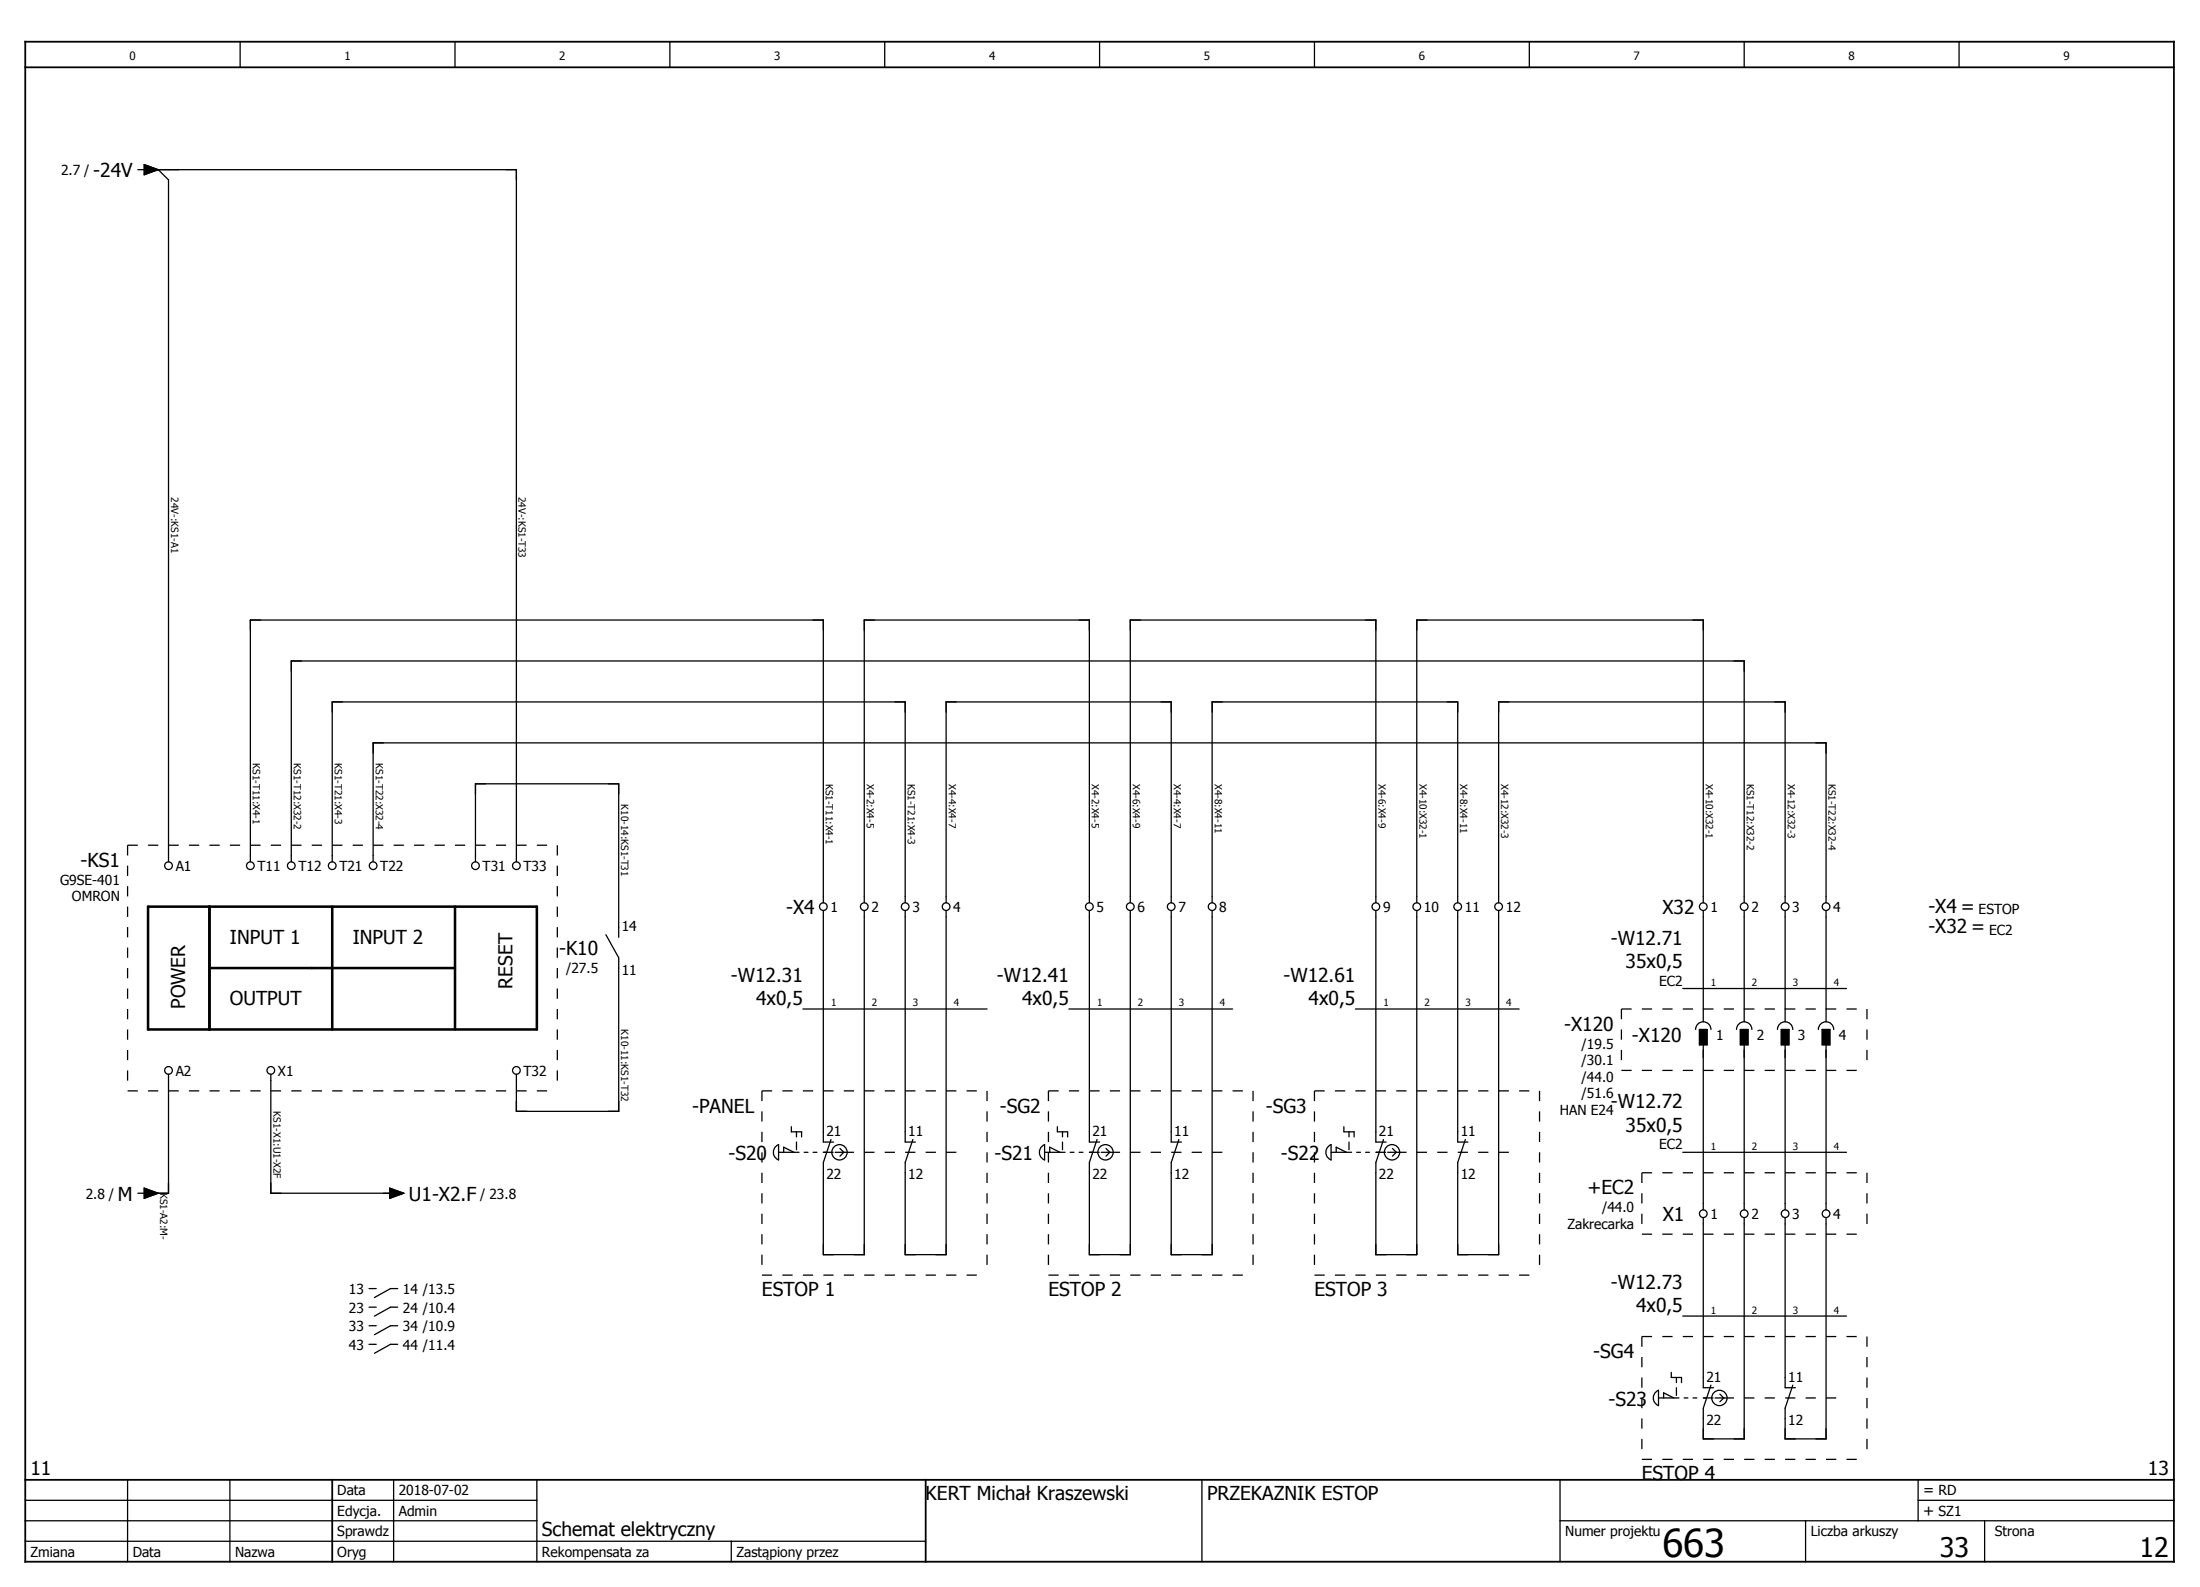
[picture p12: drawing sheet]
<svg xmlns="http://www.w3.org/2000/svg" width="430mm" height="310mm" viewBox="0 0 430 310" stroke-linecap="round" stroke-linejoin="round" font-family="sans-serif">
<g fill="none" stroke="#000" stroke-width=".25">
<path d="M46.9 8.2v5M88.9 8.2v5M130.9 8.2v5M172.9 8.2v5M214.9 8.2v5M256.9 8.2v5M298.9 8.2v5M340.9 8.2v5M382.9 8.2v5M26.9 33.2h1.3M28.2 32.2l2.7 1-2.7 1zM28.9 33.2h72v135.2"/>
<path d="M30.9 33.2l2 2v133.2M48.9 168.4v-47.2h112v55.2M56.9 168.4v-39.2h284v47.2M64.9 168.4v-31.2h112v39.2M72.9 168.4v-23.2h284v31.2M92.9 168.4v-15.2h28v30M160.9 177.9v45.3h2M168.9 176.4v-55.2h44v55.2M168.9 177.9v67.3h-8v-18l1.5-4.5M176.9 177.9v45.3h2M184.9 176.4v-39.2h44v39.2M184.9 177.9v67.3h-8v-18l1.5-4.5"/>
<path d="M212.9 177.9v45.3h2M220.9 176.4v-55.2h48v55.2M220.9 177.9v67.3h-8v-16M228.9 177.9v45.3h2M236.9 176.4v-39.2h48v39.2M236.9 177.9v67.3h-8v-18l1.5-4.5M268.9 177.9v45.3h2M276.9 176.4v-55.2h56v55.2M276.9 177.9v67.3h-8v-18l1.5-4.5M284.9 177.9v45.3h2M292.9 176.4v-39.2h56v39.2M292.9 177.9v67.3h-8v-18l1.5-4.5"/>
<path d="M332.9 177.9v21.8M340.9 177.9v21.8M348.9 177.9v21.8M356.9 177.9v21.8M118.4 182.7l2.5 4.5v30h-20v-7.3M156.9 197.2h36M208.9 197.2h32M264.9 197.2h32M328.9 193.2h32M32.9 209.9v23.3h-4M52.9 209.9v23.3h24M331.4 201.2a1.5 1.5 0 0 1 1.5-1.5 1.5 1.5 0 0 1 1.5 1.5"/>
<path d="M332.2 201.2h1.5v3h-1.5zM332.9 204.2v32.2M339.4 201.2a1.5 1.5 0 0 1 1.5-1.5 1.5 1.5 0 0 1 1.5 1.5M340.2 201.2h1.5v3h-1.5zM340.9 204.2v32.2M347.4 201.2a1.5 1.5 0 0 1 1.5-1.5 1.5 1.5 0 0 1 1.5 1.5M348.2 201.2h1.5v3h-1.5zM348.9 204.2v32.2M355.4 201.2a1.5 1.5 0 0 1 1.5-1.5 1.5 1.5 0 0 1 1.5 1.5M356.2 201.2h1.5v3h-1.5zM356.9 204.2v32.2M26.9 233.2h1.3"/>
<path d="M28.2 232.2l2.7 1-2.7 1zM76.2 232.2l2.7 1-2.7 1zM151.5 224.2l.7-.5v3a1.61 1.61 0 0 1-.7-2.5zM152.2 225.2h4M153.2 225.2v-1l2 1M154.7 220.2v1h2v1M155.7 221.2v1M155.7 223.2v1.5M157.2 225.2h.7M158.9 225.2h.8M160.9 225.2h.7M163.3 225.2h1.6"/>
<path d="M164.2 224.4l.7 .8M164.9 225.2l-.7 .7M203.5 224.2l.7-.5v3a1.61 1.61 0 0 1-.7-2.5zM204.2 225.2h4M205.2 225.2v-1l2 1M206.7 220.2v1h2v1M207.7 221.2v1M207.7 223.2v1.5M209.2 225.2h.7M210.9 225.2h.8M212.9 225.2h.7M212.9 227.2v2"/>
<path d="M214.4 222.7l-1.5 4.5M215.3 225.2h1.6M216.2 224.4l.7 .8M216.9 225.2l-.7 .7M259.5 224.2l.7-.5v3a1.61 1.61 0 0 1-.7-2.5zM260.2 225.2h4M261.2 225.2v-1l2 1M262.7 220.2v1h2v1M263.7 221.2v1M263.7 223.2v1.5M265.2 225.2h.7M266.9 225.2h.8"/>
<path d="M268.9 225.2h.7M271.3 225.2h1.6M272.2 224.4l.7 .8M272.9 225.2l-.7 .7M328.9 225.2h32M332.9 237.9v33.3h2M340.9 237.9v43.3h-8v-6l1.5-4.5M348.9 237.9v33.3h2M356.9 237.9v43.3h-8v-4M72.1 251.8h1.4M72.1 255.4h1.4M72.1 259h1.4"/>
<path d="M77.7 251.8h-1.4l-3.1 1.7M77.7 255.4h-1.4l-3.1 1.8M77.7 259h-1.4l-3.1 1.8M328.9 257.2h32M72.1 262.7h1.4M77.7 262.7h-1.4l-3.1 1.7M323.5 272.2l.7-.5v3a1.61 1.61 0 0 1-.7-2.5zM324.2 273.2h4M325.2 273.2v-1l2 1M326.7 268.2v1h2v1M327.7 269.2v1M327.7 271.2v1.5"/>
<path d="M329.2 273.2h.7M330.9 273.2h.8M332.9 273.2h.7M335.3 273.2h1.6M336.2 272.4l.7 .8M336.9 273.2l-.7 .7M348.9 275.2v2M350.4 270.7l-1.5 4.5M4.9 297.2h100M4.9 293.2h100M24.9 289.2v16M44.9 289.2v16"/>
<path d="M76.9 289.2v16M104.9 289.2v16M234.9 289.2v16M304.9 297.2h120M304.9 289.2v16M352.9 297.2v8M374.9 293.2h50M374.9 289.2v8M387.9 297.2v8M4.9 301.2h176M142.9 301.2v4"/>
<circle cx="32.9" cy="169.2" r=".75"/>
<circle cx="48.9" cy="169.2" r=".75"/>
<circle cx="56.9" cy="169.2" r=".75"/>
<circle cx="64.9" cy="169.2" r=".75"/>
<circle cx="72.9" cy="169.2" r=".75"/>
<circle cx="92.9" cy="169.2" r=".75"/>
<circle cx="100.9" cy="169.2" r=".75"/>
<circle cx="160.9" cy="177.2" r=".75"/>
<circle cx="168.9" cy="177.2" r=".75"/>
<circle cx="176.9" cy="177.2" r=".75"/>
<circle cx="184.9" cy="177.2" r=".75"/>
<circle cx="212.9" cy="177.2" r=".75"/>
<circle cx="220.9" cy="177.2" r=".75"/>
<circle cx="228.9" cy="177.2" r=".75"/>
<circle cx="236.9" cy="177.2" r=".75"/>
<circle cx="268.9" cy="177.2" r=".75"/>
<circle cx="276.9" cy="177.2" r=".75"/>
<circle cx="284.9" cy="177.2" r=".75"/>
<circle cx="292.9" cy="177.2" r=".75"/>
<circle cx="332.9" cy="177.2" r=".75"/>
<circle cx="340.9" cy="177.2" r=".75"/>
<circle cx="348.9" cy="177.2" r=".75"/>
<circle cx="356.9" cy="177.2" r=".75"/>
<circle cx="32.9" cy="209.2" r=".75"/>
<circle cx="52.9" cy="209.2" r=".75"/>
<circle cx="100.9" cy="209.2" r=".75"/>
<circle cx="164.1" cy="225.2" r="1.5"/>
<circle cx="216.1" cy="225.2" r="1.5"/>
<circle cx="272.1" cy="225.2" r="1.5"/>
<circle cx="332.9" cy="237.2" r=".75"/>
<circle cx="340.9" cy="237.2" r=".75"/>
<circle cx="348.9" cy="237.2" r=".75"/>
<circle cx="356.9" cy="237.2" r=".75"/>
<circle cx="336.1" cy="273.2" r="1.5"/>
</g>
<path d="M4.9 13.2h420M4.9 8.2h420v297h-420zM4.9 289.2h420M64.9 289.2v16M180.9 289.2v16" fill="none" stroke="#000" stroke-width=".35"/>
<g fill="none" stroke="#000" stroke-width=".25" stroke-dasharray="2 2" stroke-linecap="butt">
<path d="M24.9 165.2h84M24.9 165.2v48M108.9 165.2v48M316.9 197.2h48M316.9 197.2v12M364.9 197.2v12M24.9 213.2h84M148.9 213.2h44M148.9 213.2v36M192.9 213.2v36M204.9 213.2h40M204.9 213.2v36"/>
<path d="M244.9 213.2v36M256.9 213.2h44M256.9 213.2v36M300.9 213.2v36M316.9 209.2h48M160.9 225.2h28M212.9 225.2h28M268.9 225.2h28M320.9 229.2h44M320.9 229.2v12M364.9 229.2v12M148.9 249.2h44"/>
<path d="M204.9 249.2h40M256.9 249.2h44M320.9 241.2h44M320.9 261.2h44M320.9 261.2v24M332.9 273.2h28M364.9 261.2v24M320.9 285.2h44"/>
</g>
<path d="M28.9 177.2h76v24h-76zM40.9 177.2v24M64.9 177.2v24M88.9 177.2v24M40.9 189.2h48" fill="none" stroke="#000" stroke-width=".5"/>
<path d="M28.2 32.2l2.7 1-2.7 1zM332.2 201.2h1.5v3h-1.5zM340.2 201.2h1.5v3h-1.5zM348.2 201.2h1.5v3h-1.5zM356.2 201.2h1.5v3h-1.5zM28.2 232.2l2.7 1-2.7 1zM76.2 232.2l2.7 1-2.7 1z" fill="#000" stroke="#000" stroke-width=".2"/>
<text font-size="7.5" x="324.9" y="304.2">663</text>
<g font-size="5.3">
<text x="379.2" y="304.2">33</text>
<text x="418.2" y="304.2">12</text>
</g>
<g font-size="3.7">
<text x="18.2" y="34.6">-24V</text>
<text x="15.7" y="169.4">-KS1</text>
<text x="153.7" y="178.6">-X4</text>
<text x="325" y="178.6">X32</text>
<text x="376.9" y="178.4">-X4 =</text>
<text x="44.9" y="184.4">INPUT 1</text>
<text x="68.9" y="184.4">INPUT 2</text>
<text x="314.9" y="184.6">-W12.71</text>
<text x="376.9" y="182.4">-X32 =</text>
<text x="109.3" y="186.6">-K10</text>
<text x="142.9" y="191.9">-W12.31</text>
<text x="194.9" y="191.9">-W12.41</text>
<text x="250.9" y="191.9">-W12.61</text>
<text x="317.8" y="189.1">35x0,5</text>
<text x="36.2" y="197.2" transform="rotate(-90 36.2 197.2)">POWER</text>
<text x="44.9" y="196.4">OUTPUT</text>
<text x="100.2" y="193.2" transform="rotate(-90 100.2 193.2)">RESET</text>
<text x="147.8" y="196.4">4x0,5</text>
<text x="199.8" y="196.4">4x0,5</text>
<text x="255.8" y="196.4">4x0,5</text>
<text x="305.8" y="201.4">-X120</text>
<text x="319" y="203.6">-X120</text>
<text x="135.3" y="217.4">-PANEL</text>
<text x="195.4" y="217.4">-SG2</text>
<text x="247.4" y="217.4">-SG3</text>
<text x="314.9" y="216.6">-W12.72</text>
<text x="317.8" y="221.1">35x0,5</text>
<text x="142.4" y="226.6">-S20</text>
<text x="194.4" y="226.6">-S21</text>
<text x="250.4" y="226.6">-S22</text>
<text x="310.3" y="233.4">+EC2</text>
<text x="23" y="234.6">M</text>
<text x="79.9" y="234.6">U1-X2.F</text>
<text x="325" y="238.6">X1</text>
<text x="314.9" y="251.9">-W12.73</text>
<text x="148.9" y="253.2">ESTOP 1</text>
<text x="204.9" y="253.2">ESTOP 2</text>
<text x="256.9" y="253.2">ESTOP 3</text>
<text x="319.8" y="256.4">4x0,5</text>
<text x="311.4" y="265.4">-SG4</text>
<text x="314.4" y="274.6">-S23</text>
<text x="5.9" y="288.2">11</text>
<text x="180.9" y="293.2">KERT Michał Kraszewski</text>
<text x="235.9" y="293.2">PRZEKAZNIK ESTOP</text>
<text x="320.9" y="289.2">ESTOP 4</text>
<text x="419.8" y="288.2">13</text>
<text x="105.9" y="300.2">Schemat elektryczny</text>
</g>
<g font-size="3">
<text x="375.9" y="292.2">= RD</text>
<text x="375.9" y="296.2">+ SZ1</text>
</g>
<g font-size="2.7">
<text x="11.9" y="34.2">2.7 /</text>
<text x="11.7" y="172.9">G9SE-401</text>
<text x="34.3" y="170.2">A1</text>
<text x="50.3" y="170.2">T11</text>
<text x="58.3" y="170.2">T12</text>
<text x="66.3" y="170.2">T21</text>
<text x="74.3" y="170.2">T22</text>
<text x="94.3" y="170.2">T31</text>
<text x="102.3" y="170.2">T33</text>
<text x="14.1" y="176.1">OMRON</text>
<text x="162.3" y="178.2">1</text>
<text x="170.3" y="178.2">2</text>
<text x="178.3" y="178.2">3</text>
<text x="186.3" y="178.2">4</text>
<text x="214.3" y="178.2">5</text>
<text x="222.3" y="178.2">6</text>
<text x="230.3" y="178.2">7</text>
<text x="238.3" y="178.2">8</text>
<text x="270.3" y="178.2">9</text>
<text x="278.3" y="178.2">10</text>
<text x="286.3" y="178.2">11</text>
<text x="294.3" y="178.2">12</text>
<text x="334.3" y="178.2">1</text>
<text x="342.3" y="178.2">2</text>
<text x="350.3" y="178.2">3</text>
<text x="358.3" y="178.2">4</text>
<text x="386.8" y="178.6">ESTOP</text>
<text x="121.5" y="182">14</text>
<text x="388.8" y="182.6">EC2</text>
<text x="110.7" y="190.1">/27.5</text>
<text x="121.5" y="190.4">11</text>
<text x="324.3" y="192.6">EC2</text>
<text x="335.4" y="203.2">1</text>
<text x="343.4" y="203.2">2</text>
<text x="351.4" y="203.2">3</text>
<text x="359.4" y="203.2">4</text>
<text x="309.2" y="204.9">/19.5</text>
<text x="309.2" y="208.1">/30.1</text>
<text x="34.3" y="210.2">A2</text>
<text x="54.3" y="210.2">X1</text>
<text x="102.3" y="210.2">T32</text>
<text x="309.2" y="211.4">/44.0</text>
<text x="309.2" y="214.6">/51.6</text>
<text x="161.5" y="222">21</text>
<text x="177.5" y="222">11</text>
<text x="213.5" y="222">21</text>
<text x="229.5" y="222">11</text>
<text x="269.5" y="222">21</text>
<text x="285.5" y="222">11</text>
<text x="304.9" y="217.9">HAN E24</text>
<text x="324.3" y="224.6">EC2</text>
<text x="161.5" y="230.4">22</text>
<text x="177.5" y="230.4">12</text>
<text x="213.5" y="230.4">22</text>
<text x="229.5" y="230.4">12</text>
<text x="269.5" y="230.4">22</text>
<text x="285.5" y="230.4">12</text>
<text x="16.8" y="234.2">2.8 /</text>
<text x="93.9" y="234.2">/ 23.8</text>
<text x="313.2" y="236.9">/44.0</text>
<text x="334.3" y="238.2">1</text>
<text x="342.3" y="238.2">2</text>
<text x="350.3" y="238.2">3</text>
<text x="358.3" y="238.2">4</text>
<text x="306.4" y="240.1">Zakrecarka</text>
<text x="68.2" y="252.9">13</text>
<text x="68.2" y="256.5">23</text>
<text x="78.7" y="252.9">14 /13.5</text>
<text x="78.7" y="256.5">24 /10.4</text>
<text x="68.2" y="260.1">33</text>
<text x="68.2" y="263.7">43</text>
<text x="78.7" y="260.1">34 /10.9</text>
<text x="78.7" y="263.7">44 /11.4</text>
<text x="333.5" y="270">21</text>
<text x="349.5" y="270">11</text>
<text x="333.5" y="278.4">22</text>
<text x="349.5" y="278.4">12</text>
<text x="65.9" y="292.2">Data</text>
<text x="77.9" y="292.2">2018-07-02</text>
<text x="65.9" y="296.2">Edycja.</text>
<text x="77.9" y="296.2">Admin</text>
<text x="5.9" y="304.2">Zmiana</text>
<text x="25.9" y="304.2">Data</text>
<text x="45.9" y="304.2">Nazwa</text>
<text x="65.9" y="304.2">Oryg</text>
<text x="65.9" y="300.2">Sprawdz</text>
<text x="105.9" y="304.2">Rekompensata za</text>
<text x="143.9" y="304.2">Zastąpiony przez</text>
<text x="305.9" y="300.2">Numer projektu</text>
<text x="353.9" y="300.2">Liczba arkuszy</text>
<text x="389.9" y="300.2">Strona</text>
</g>
<g font-size="2.3">
<text x="25.3" y="11.7">0</text>
<text x="67.3" y="11.7">1</text>
<text x="109.3" y="11.7">2</text>
<text x="151.3" y="11.7">3</text>
<text x="193.3" y="11.7">4</text>
<text x="235.3" y="11.7">5</text>
<text x="277.3" y="11.7">6</text>
<text x="319.3" y="11.7">7</text>
<text x="361.3" y="11.7">8</text>
<text x="403.3" y="11.7">9</text>
</g>
<g font-size="2">
<text x="33.4" y="97.2" transform="rotate(90 33.4 97.2)">24V-:KS1-A1</text>
<text x="101.3" y="97.1" transform="rotate(90 101.3 97.1)">24V-:KS1-T33</text>
<text x="49.4" y="149.2" transform="rotate(90 49.4 149.2)">KS1-T11:X4-1</text>
<text x="57.4" y="149.2" transform="rotate(90 57.4 149.2)">KS1-T12:X32-2</text>
<text x="65.4" y="149.2" transform="rotate(90 65.4 149.2)">KS1-T21:X4-3</text>
<text x="73.4" y="149.2" transform="rotate(90 73.4 149.2)">KS1-T22:X32-4</text>
<text x="161.4" y="153.2" transform="rotate(90 161.4 153.2)">KS1-T11:X4-1</text>
<text x="169.4" y="153.2" transform="rotate(90 169.4 153.2)">X4-2:X4-5</text>
<text x="177.4" y="153.2" transform="rotate(90 177.4 153.2)">KS1-T21:X4-3</text>
<text x="185.4" y="153.2" transform="rotate(90 185.4 153.2)">X4-4:X4-7</text>
<text x="213.4" y="153.2" transform="rotate(90 213.4 153.2)">X4-2:X4-5</text>
<text x="221.4" y="153.2" transform="rotate(90 221.4 153.2)">X4-6:X4-9</text>
<text x="229.4" y="153.2" transform="rotate(90 229.4 153.2)">X4-4:X4-7</text>
<text x="237.4" y="153.2" transform="rotate(90 237.4 153.2)">X4-8:X4-11</text>
<text x="269.4" y="153.2" transform="rotate(90 269.4 153.2)">X4-6:X4-9</text>
<text x="277.4" y="153.2" transform="rotate(90 277.4 153.2)">X4-10:X32-1</text>
<text x="285.4" y="153.2" transform="rotate(90 285.4 153.2)">X4-8:X4-11</text>
<text x="293.4" y="153.2" transform="rotate(90 293.4 153.2)">X4-12:X32-3</text>
<text x="333.4" y="153.2" transform="rotate(90 333.4 153.2)">X4-10:X32-1</text>
<text x="341.4" y="153.2" transform="rotate(90 341.4 153.2)">KS1-T12:X32-2</text>
<text x="349.4" y="153.2" transform="rotate(90 349.4 153.2)">X4-12:X32-3</text>
<text x="357.4" y="153.2" transform="rotate(90 357.4 153.2)">KS1-T22:X32-4</text>
<text x="121.4" y="157.2" transform="rotate(90 121.4 157.2)">K10-14:KS1-T31</text>
<text x="162.4" y="196.7">1</text>
<text x="170.4" y="196.7">2</text>
<text x="178.4" y="196.7">3</text>
<text x="186.4" y="196.7">4</text>
<text x="214.4" y="196.7">1</text>
<text x="222.4" y="196.7">2</text>
<text x="230.4" y="196.7">3</text>
<text x="238.4" y="196.7">4</text>
<text x="270.4" y="196.7">1</text>
<text x="278.4" y="196.7">2</text>
<text x="286.4" y="196.7">3</text>
<text x="294.4" y="196.7">4</text>
<text x="334.4" y="192.7">1</text>
<text x="342.4" y="192.7">2</text>
<text x="350.4" y="192.7">3</text>
<text x="358.4" y="192.7">4</text>
<text x="121.4" y="201.2" transform="rotate(90 121.4 201.2)">K10-11:KS1-T32</text>
<text x="53.4" y="217.2" transform="rotate(90 53.4 217.2)">KS1-X1:U1-X2F</text>
<text x="334.4" y="224.7">1</text>
<text x="342.4" y="224.7">2</text>
<text x="350.4" y="224.7">3</text>
<text x="358.4" y="224.7">4</text>
<text x="31.3" y="233.1" transform="rotate(90 31.3 233.1)">KS1-A2:M-</text>
<text x="334.4" y="256.7">1</text>
<text x="342.4" y="256.7">2</text>
<text x="350.4" y="256.7">3</text>
<text x="358.4" y="256.7">4</text>
</g>
</svg>
